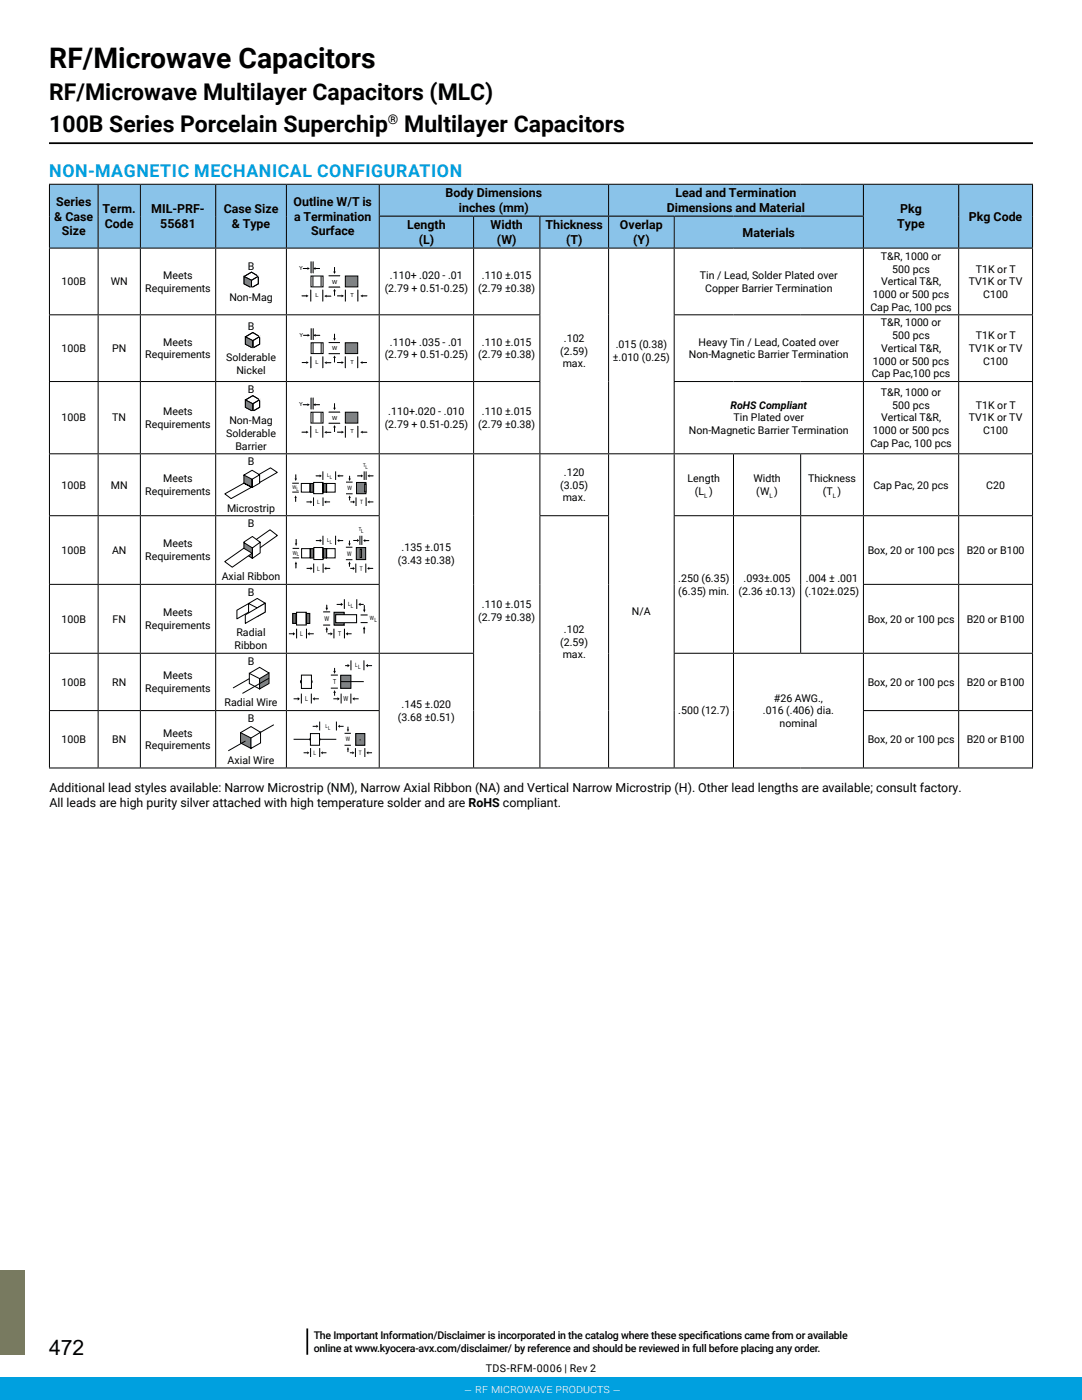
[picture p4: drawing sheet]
<svg xmlns="http://www.w3.org/2000/svg" width="216mm" height="279mm" viewBox="0 0 216 279" stroke-linecap="round" stroke-linejoin="round" font-family="sans-serif">
<path d="M9.8 28.6h196.3" fill="none" stroke="#000" stroke-width=".35"/>
<path d="M-.1 253.5h5v16.9h-5z" fill="#787a60"/>
<path d="M9.9 36.8h9.7v12.7h-9.7zM19.6 36.8h8.4v12.7h-8.4zM28 36.8h15v12.7h-15zM43 36.8h14.1v12.7h-14.1zM57.1 36.8h18.6v12.7h-18.6zM75.7 36.8h45.7v6.3h-45.7zM121.4 36.8h50.9v6.3h-50.9zM172.3 36.8h19v12.7h-19zM191.3 36.8h14.7v12.7h-14.7zM75.7 43.1h18.8v6.4h-18.8zM94.5 43.1h13.2v6.4h-13.2zM107.7 43.1h13.7v6.4h-13.7zM121.4 43.1h13.1v6.4h-13.1zM134.5 43.1h37.8v6.4h-37.8z" fill="#8ac3e9"/>
<g fill="none" stroke="#000" stroke-width=".2">
<path d="M9.8 36.8h196.3M9.9 36.9v12.5M19.6 36.9v12.5M28 36.9v12.5M43 36.9v12.5M57.1 36.9v12.5M75.7 36.9v6.2M121.4 36.9v6.2M172.3 36.9v6.2M191.3 36.9v12.5M206 36.9v12.5M9.8 49.5h196.3"/>
<path d="M9.9 49.6v13.1M19.6 49.6v13.1M28 49.6v13.1M43 49.6v13.1M57.1 49.6v13.1M75.6 43.1h96.8M75.7 43.2v6.2M75.7 49.6v13.1M94.5 43.2v6.2M94.5 49.6v13.1M107.7 43.2v6.2M107.7 49.6v13.1"/>
<path d="M121.4 43.2v6.2M121.4 49.6v40.9M134.5 43.2v6.2M134.5 49.6v13.1M172.3 43.2v6.2M172.3 49.6v13.1M191.3 49.6v13.1M206 49.6v13.1M9.8 62.8h98M9.8 76.1h98M9.9 62.9v13.2M9.9 76.2v14.3"/>
<path d="M19.6 62.9v13.2M19.6 76.2v14.3M28 62.9v13.2M28 76.2v14.3M43 62.9v13.2M43 76.2v14.3M57.1 62.9v13.2M57.1 76.2v14.3M75.7 62.9v13.2M75.7 76.2v14.3M94.5 62.9v13.2M94.5 76.2v14.3"/>
<path d="M107.7 62.9v13.2M107.7 76.2v14.3M134.4 62.8h71.7M134.4 76.1h71.7M134.5 62.9v13.2M134.5 76.2v14.3M172.3 62.9v13.2M172.3 76.2v14.3M191.3 62.9v13.2M191.3 76.2v14.3M206 62.9v13.2M206 76.2v14.3"/>
<path d="M9.8 90.6h196.3M9.9 90.7v12.1M19.6 90.7v12.1M28 90.7v12.1M43 90.7v12.1M57.1 90.7v12.1M75.7 90.7v12.1M94.5 90.7v39.6M107.7 90.7v12.1M121.4 90.7v12.1M134.5 90.7v12.1M146.4 90.7v12.1"/>
<path d="M159.8 90.7v12.1M172.3 90.7v12.1M191.3 90.7v12.1M206 90.7v12.1M9.8 102.9h66M9.8 116.6h66M9.9 103v13.5M9.9 116.7v13.6M19.6 103v13.5M19.6 116.7v13.6M28 103v13.5M28 116.7v13.6"/>
<path d="M43 103v13.5M43 116.7v13.6M57.1 103v13.5M57.1 116.7v13.6M75.7 103v13.5M75.7 116.7v13.6M107.6 102.9h13.9M107.7 103v50.2M121.4 103v50.2M134.4 102.9h71.7M134.5 103v27.3M146.4 103v27.3"/>
<path d="M159.8 103v27.3M172.2 116.6h33.9M172.3 103v13.5M172.3 116.7v13.6M191.3 103v13.5M191.3 116.7v13.6M206 103v13.5M206 116.7v13.6M9.8 130.4h84.8M9.9 130.5v11.2M19.6 130.5v11.2M28 130.5v11.2"/>
<path d="M43 130.5v11.2M57.1 130.5v11.2M75.7 130.5v11.2M94.5 130.5v22.7M134.4 130.4h71.7M134.5 130.5v22.7M146.4 130.5v22.7M172.3 130.5v11.2M191.3 130.5v11.2M206 130.5v11.2M9.8 141.8h66M9.8 153.3h196.3"/>
<path d="M9.9 141.9v11.3M19.6 141.9v11.3M28 141.9v11.3M43 141.9v11.3M57.1 141.9v11.3M75.7 141.9v11.3M172.2 141.8h33.9M172.3 141.9v11.3M191.3 141.9v11.3M206 141.9v11.3"/>
</g>
<path d="M48.7 55.2l1.5 .7v1.5l-1.5-.8z" fill="#808285"/>
<path d="M48.7 55.2l1.5 .7v1.5l-1.5-.8zM50.2 55.9l1.3-.8v1.5l-1.3 .8zM51.5 55.1l-1.3-.8-1.5 .9" fill="none" stroke="#000" stroke-width=".2"/>
<path d="M49.9 57.5h.5z" fill="#fff"/>
<path d="M49.9 57.5h.5" fill="none" stroke="#fff" stroke-width=".2"/>
<path d="M51.4 54.9l.2 .2z" fill="#fff"/>
<path d="M51.4 54.9l.3 .3" fill="none" stroke="#fff" stroke-width=".2"/>
<path d="M48.7 55.2l1.5 .7v1.5l-1.5-.8z" fill="#808285"/>
<path d="M48.7 55.2l1.5 .7v1.5l-1.5-.8zM50.2 55.9l1.3-.8v1.5l-1.3 .8zM51.5 55.1l-1.3-.8-1.5 .9" fill="none" stroke="#000" stroke-width=".2"/>
<path d="M49.9 57.5h.5z" fill="#fff"/>
<path d="M49.9 57.5h.5" fill="none" stroke="#fff" stroke-width=".2"/>
<path d="M51.4 54.9l.2 .2z" fill="#fff"/>
<path d="M51.4 54.9l.3 .3" fill="none" stroke="#fff" stroke-width=".2"/>
<g fill="none" stroke="#000" stroke-width=".2">
<path d="M60.2 59.1h1M62 57.8v2.4M62 55.1h2.5v2.2h-2.5zM64.4 57.8v2.4M65.1 59.1h1M65.6 55h2.2M66.7 53.3v1M66.8 58v1M67.3 59.1h.9M67.8 57.3h-2.2M68.9 57.8v2.4M71.4 57.8v2.4"/>
<path d="M72.3 59.1h1"/>
</g>
<path d="M60.2 59.1h1zM61.1 58.8l.5 .3-.5 .2zM65.1 59.1h1zM64.7 59.1l.5-.3v.6zM66.5 54.2h.5l-.3 .5zM66.7 53.3v1zM66.8 58v1zM66.8 57.7l.2 .4h-.5zM67.3 59.1h.9zM68.2 58.8l.4 .3-.4 .2zM72.3 59.1h1zM71.9 59.1l.5-.3v.5z" fill="#000"/>
<path d="M68.9 55.1h2.5v2.2h-2.5z" fill="#808285" stroke="#000" stroke-width=".2"/>
<path d="M60.5 53.6h.9M62.1 52.2v2.3M62.4 55.1v2.1M62.5 52.2v2.3M62.9 53.6h.9M64.1 55.1v2.1" fill="none" stroke="#000" stroke-width=".2"/>
<path d="M60.5 53.6h.9zM61.3 53.3l.5 .3-.5 .3zM62.9 53.6h.9zM62.5 53.6l.5-.3v.6z" fill="#000"/>
<path d="M49 67.2l1.4 .8v1.5l-1.4-.8z" fill="#808285"/>
<path d="M49 67.2l1.4 .8v1.5l-1.4-.8zM50.4 68l1.4-.8v1.5l-1.4 .8zM51.8 67.2l-1.4-.8-1.4 .8" fill="none" stroke="#000" stroke-width=".2"/>
<path d="M50.2 69.5h.5z" fill="#fff"/>
<path d="M50.2 69.5h.5" fill="none" stroke="#fff" stroke-width=".2"/>
<path d="M51.7 66.9l.2 .2z" fill="#fff"/>
<path d="M51.7 66.9l.3 .4" fill="none" stroke="#fff" stroke-width=".2"/>
<path d="M49 67.2l1.4 .8v1.5l-1.4-.8z" fill="#808285"/>
<path d="M49 67.2l1.4 .8v1.5l-1.4-.8zM50.4 68l1.4-.8v1.5l-1.4 .8zM51.8 67.2l-1.4-.8-1.4 .8" fill="none" stroke="#000" stroke-width=".2"/>
<path d="M50.2 69.5h.5z" fill="#fff"/>
<path d="M50.2 69.5h.5" fill="none" stroke="#fff" stroke-width=".2"/>
<path d="M51.7 66.9l.2 .2z" fill="#fff"/>
<path d="M51.7 66.9l.3 .4" fill="none" stroke="#fff" stroke-width=".2"/>
<g fill="none" stroke="#000" stroke-width=".2">
<path d="M60.2 72.4h1M62 71.1v2.3M62.1 68.4h2.4v2.2h-2.4zM64.4 71.1v2.3M65.1 72.4h1M65.6 68.4h2.2M66.7 66.6v1M66.8 71.4v.9M67.3 72.4h.9M67.8 70.6h-2.2M68.9 71.1v2.3M71.4 71.1v2.3"/>
<path d="M72.3 72.4h.9"/>
</g>
<path d="M60.2 72.4h1zM61.1 72.1l.5 .3-.5 .2zM65.1 72.4h1zM64.7 72.4l.5-.3v.6zM66.5 67.5h.5l-.3 .5zM66.7 66.6v1zM66.8 71.4v.9zM66.8 71l.2 .4h-.5zM67.3 72.4h.9zM68.1 72.1l.5 .3-.5 .2zM72.3 72.4h.9zM71.9 72.4l.4-.3v.5z" fill="#000"/>
<path d="M68.9 68.4h2.5v2.2h-2.5z" fill="#808285" stroke="#000" stroke-width=".2"/>
<path d="M60.5 66.9h1M62.1 65.5v2.3M62.5 68.4v2.1M62.5 65.5v2.3M62.9 66.9h1M64.1 68.4v2.1" fill="none" stroke="#000" stroke-width=".2"/>
<path d="M60.5 66.9h1zM61.4 66.6l.5 .3-.5 .3zM62.9 66.9h1zM62.5 66.9l.5-.3v.6z" fill="#000"/>
<path d="M49 79.8l1.4 .8v1.5l-1.4-.8z" fill="#808285"/>
<path d="M49 79.8l1.4 .8v1.5l-1.4-.8zM51.8 79.8l-1.4-.8-1.4 .8M50.4 80.6l1.4-.8v1.5l-1.4 .8z" fill="none" stroke="#000" stroke-width=".2"/>
<path d="M50.2 82.1h.5z" fill="#fff"/>
<path d="M50.2 82.1h.5" fill="none" stroke="#fff" stroke-width=".2"/>
<path d="M51.7 79.5l.2 .2z" fill="#fff"/>
<path d="M51.7 79.5l.3 .4" fill="none" stroke="#fff" stroke-width=".2"/>
<path d="M49 79.8l1.4 .8v1.5l-1.4-.8z" fill="#808285"/>
<path d="M49 79.8l1.4 .8v1.5l-1.4-.8zM51.8 79.8l-1.4-.8-1.4 .8M50.4 80.6l1.4-.8v1.5l-1.4 .8z" fill="none" stroke="#000" stroke-width=".2"/>
<path d="M50.2 82.1h.5z" fill="#fff"/>
<path d="M50.2 82.1h.5" fill="none" stroke="#fff" stroke-width=".2"/>
<path d="M51.7 79.5l.2 .2z" fill="#fff"/>
<path d="M51.7 79.5l.3 .4" fill="none" stroke="#fff" stroke-width=".2"/>
<g fill="none" stroke="#000" stroke-width=".2">
<path d="M60.2 86.2h1M62 85v2.3M62 82.3h2.5v2.1h-2.5zM64.4 85v2.3M65.1 86.3h1M65.6 82.2h2.2M65.6 84.5h2.2M66.7 80.5v1M66.8 85.2v1M67.3 86.2h.9M68.9 85v2.3M71.4 85v2.3"/>
<path d="M72.3 86.2h1"/>
</g>
<path d="M60.2 86.2h1zM61.1 86l.5 .2-.5 .3zM65.1 86.3h1zM64.7 86.3l.5-.3v.5zM66.5 81.4h.5l-.3 .5zM66.7 80.5v1zM66.8 85.2v1zM66.8 84.8l.2 .5h-.5zM67.3 86.2h.9zM68.2 86l.4 .2-.4 .3zM72.3 86.2h1zM71.9 86.2l.5-.2v.5z" fill="#000"/>
<path d="M68.9 82.3h2.5v2.1h-2.5z" fill="#808285" stroke="#000" stroke-width=".2"/>
<path d="M62.1 79.4v2.3M62.5 79.4v2.3M60.5 80.8h.9M62.4 82.3v2.1M62.9 80.8h.9M64.1 82.3v2.1" fill="none" stroke="#000" stroke-width=".2"/>
<path d="M60.5 80.8h.9zM61.3 80.5l.5 .3-.5 .2zM62.9 80.8h.9zM62.5 80.8l.5-.3v.5z" fill="#000"/>
<path d="M48.7 94.8l1.6 .8v1.7l-1.6-.9z" fill="#808285"/>
<path d="M44.9 98.6l3.8-2.2 1.5 .8-4.1 2.3zM48.7 94.8l1.6 .8v1.7l-1.6-.9zM50.3 95.6l1.5-.8v1.6l-1.5 .9zM51.7 94.7l2.3-1.3 1.3 .9-3.5 2M51.8 94.8l-1.5-.9-1.6 .9" fill="none" stroke="#000" stroke-width=".2"/>
<path d="M71.1 96.3h2v2.3h-2z" fill="#808285"/>
<path d="M71.1 96.3h1.9v2.2h-1.9z" fill="none" stroke="#000" stroke-width=".2"/>
<path d="M72.7 96.6h.3v1.7h-.3z" fill="#fff"/>
<g fill="none" stroke="#000" stroke-width=".2">
<path d="M58.3 96.4h1.3M58.3 98.2h1.3M59 99.3v.8M59 94.7v.9M62.6 99.3v1.7M63 95h.9M64.4 94.1v1.7M64.5 99.3v1.7M67 94.1v1.7M67.6 95h.9M69 96.2h1.4M69 98.5h1.4"/>
<path d="M69.8 95v.6M69.8 99.3v.6M71 99.3v1.7M71.3 95h.8M72.7 94.1v1.7M72.8 96.6h.2v1.6h-.2zM73.1 94.1v1.7M73.1 99.3v1.7M73.7 95h.8M61.1 100.2h.9M65 100.2h.9M69.9 100.2h.6"/>
<path d="M73.7 100.2h.8"/>
</g>
<g fill="#000">
<path d="M59 98.9l.2 .5h-.5zM58.8 95.5h.5l-.3 .5zM59 94.7v.9zM61.9 99.9l.4 .3-.4 .3zM63 95h.9zM63.8 94.7l.4 .3-.4 .3zM67.3 95l.4-.3v.6zM67.6 95h.9zM69.5 95.5h.5l-.2 .5zM69.8 98.9l.2 .5h-.5zM69.8 99.3v.6zM69.8 95v.6z"/>
<path d="M70.4 99.9l.5 .3-.5 .3zM71.3 95h.8zM72 94.7l.5 .3-.5 .3zM73.3 95l.4-.3v.6zM73.7 95h.8zM59 99.3v.8zM64.7 100.2l.4-.3v.6zM73.3 100.2l.4-.3v.6z"/>
</g>
<path d="M61.9 96.5h.7v1.8h-.7z" fill="#6d6e71"/>
<path d="M61.9 96.5h.6v1.7h-.6z" fill="none" stroke="#000" stroke-width=".2"/>
<path d="M64.5 96.5h.6v1.8h-.6z" fill="#6d6e71"/>
<path d="M60.1 96.5h1.7v1.7h-1.7zM62.6 96.3h1.9v2.2h-1.9zM64.4 96.5h.7v1.7h-.7zM65.2 96.5h1.7v1.7h-1.7z" fill="none" stroke="#000" stroke-width=".2"/>
<path d="M48.7 108.3l1.7 1.1v2l-1.7-1.1z" fill="#808285"/>
<path d="M48.7 108.2l1.7-1.1 1.5 1.1M48.7 108.3l1.7 1.1v2l-1.7-1.1zM50.4 109.4l1.5-1.2v2.1l-1.5 1.1z" fill="none" stroke="#000" stroke-width=".2"/>
<path d="M44.8 112.1l3.8-2.7 1.7 1-4 2.8z" fill="#fff"/>
<path d="M44.8 112.1l3.8-2.7 1.7 1-4 2.8zM51.2 107.6l2.7-1.9 1.4 1.2-3.3 2.4" fill="none" stroke="#000" stroke-width=".2"/>
<path d="M71.1 109.3h1.9v2.4h-1.9z" fill="#808285"/>
<path d="M71.1 109.3h1.9v2.4h-1.9z" fill="none" stroke="#000" stroke-width=".2"/>
<path d="M71.9 109.6h.3v1.8h-.3z" fill="#fff"/>
<g fill="none" stroke="#000" stroke-width=".2">
<path d="M58.4 109.4h1.3M58.4 111.3h1.3M59.1 112.5v.9M59.1 107.6v.9M61.2 113.4h.8M62.6 112.5v1.8M63 107.9h.9M64.4 106.9v1.8M64.5 112.5v1.8M65 113.4h.9M67 106.9v1.8M67.6 107.9h.9"/>
<path d="M69 109.2h1.3M69 111.7h1.3M69.7 107.9v.6M69.7 112.5v.6M69.9 113.4h.6M70.5 107.9h.8M71 112.5v1.8M71.8 106.9v1.8M71.9 109.6h.2v1.8h-.2zM72.2 106.9v1.8M72.8 107.9h.8M73 112.5v1.8"/>
<path d="M73.6 113.4h.8"/>
</g>
<g fill="#000">
<path d="M59 112l.3 .6h-.5zM58.8 108.4h.5l-.2 .6zM59 112.5v.9zM59.1 107.6v.9zM61.2 113.4h.8zM62 113.1l.4 .3-.4 .4zM63 107.9h.9zM63.8 107.6l.4 .3-.4 .3zM64.7 113.4l.4-.3v.7zM65 113.4h.9zM67.3 107.9l.4-.3v.6zM67.6 107.9h.9z"/>
<path d="M69.5 108.4h.5l-.3 .6zM69.7 112l.3 .6h-.5zM69.7 112.5v.6zM69.7 107.9v.6zM69.9 113.4h.6zM70.4 113.1l.4 .3-.4 .4zM70.5 107.9h.8zM71.3 107.5l.4 .4-.4 .3zM72.5 107.9l.4-.3v.6zM72.8 107.9h.8zM73.3 113.4l.4-.3v.7zM73.6 113.4h.8z"/>
</g>
<path d="M61.9 109.5h.7v1.9h-.7z" fill="#6d6e71"/>
<path d="M61.9 109.5h.7v1.9h-.7z" fill="none" stroke="#000" stroke-width=".2"/>
<path d="M64.5 109.5h.6v1.9h-.6z" fill="#6d6e71"/>
<path d="M60.2 109.5h1.7v1.8h-1.7zM62.6 109.3h1.9v2.4h-1.9zM64.5 109.5h.6v1.9h-.6zM65.2 109.5h1.7v1.8h-1.7z" fill="none" stroke="#000" stroke-width=".2"/>
<path d="M49.6 120.4l1.7 .9v1.8l-1.7-.9z" fill="#fff"/>
<path d="M49.6 120.4l1.7 .9v1.8l-1.7-.9zM49.7 120.4l-2.4 1.4v1.7l2.3-1.3M51.3 121.3l1.6-.9v1.8l-1.6 .9zM52.9 120.4l-1.6-1-1.7 1" fill="none" stroke="#000" stroke-width=".2"/>
<path d="M48.9 122.7l4-2.3v1.8l-4 2.2z" fill="#fff"/>
<path d="M48.9 122.7l4-2.3v1.8l-4 2.2z" fill="none" stroke="#000" stroke-width=".2"/>
<path d="M58.4 122.4h.7v2h-.7z" fill="#6d6e71"/>
<path d="M58.4 122.4h.7v2h-.7z" fill="none" stroke="#000" stroke-width=".21"/>
<path d="M61.1 122.4h.7v2h-.7z" fill="#6d6e71"/>
<path d="M59.2 122.2h1.9v2.5h-1.9zM61.1 122.4h.7v2h-.7z" fill="none" stroke="#000" stroke-width=".21"/>
<path d="M66.6 122.2h2.1v2.6h-2.1z" fill="#808285"/>
<path d="M66.7 122.2h2v2.5h-2z" fill="none" stroke="#000" stroke-width=".21"/>
<path d="M67 122.7h4.1v1.6h-4.1z" fill="#fff"/>
<path d="M68.7 119.6v1.9M71.2 119.6v1.9M59.2 125.5v1.9M61.2 125.5v1.9M64.5 122.1h1.4M64.5 124.7h1.4M66.6 125.5v1.9M67 122.7h4.2v1.6h-4.2zM68.7 125.5v1.9M72 124.3h1.4M72 122.7h1.4" fill="none" stroke="#000" stroke-width=".21"/>
<path d="M57.6 126.5h.9M61.7 126.5h.9M65.2 120.7v.7M65.2 125.6v.6M65.4 126.5h.6M67.2 120.6h.9M69.3 126.5h.9M71.9 120.6h.7M72.7 125.5v.9M72.7 120.8v1" fill="none" stroke="#000" stroke-width=".2"/>
<g fill="#000">
<path d="M58.5 126.2l.4 .3-.4 .3zM61.4 126.5l.4-.3v.6zM65 121.3h.5l-.3 .6zM65.2 125.1l.3 .6h-.5zM65.2 125.6v.6zM65.2 120.7v.7zM66 126.2l.4 .3-.4 .3zM67.2 120.6h.9zM68 120.3l.4 .3-.4 .3zM69 126.5l.4-.3v.6zM71.5 120.6l.4-.3v.6zM71.9 120.6h.7z"/>
<path d="M72.7 125l.2 .6h-.5zM72.4 121.7h.5l-.2 .5zM72.7 125.5v.9zM72.7 120.8v1z"/>
</g>
<path d="M49.7 134.4l2.1 1v2.1l-2.1-1.1z" fill="#fff"/>
<path d="M49.7 134.4l2.1 1v2.1l-2.1-1.1z" fill="none" stroke="#000" stroke-width=".2"/>
<path d="M51.8 135.4l1.9-1.1v2.1l-1.9 1.1z" fill="#808285"/>
<path d="M49.7 135.5l-3.2 1.8M51.8 135.4l1.9-1.1v2.1l-1.9 1.1zM53.7 135.4l-5.3 3M53.7 134.3l-1.9-1.1-2 1.2" fill="none" stroke="#000" stroke-width=".2"/>
<path d="M68 134.7h2v2.7h-2z" fill="#808285"/>
<path d="M68 134.8h2v2.6h-2z" fill="none" stroke="#000" stroke-width=".2"/>
<g fill="#000">
<circle cx="60.2" cy="136.1" r=".32"/>
<circle cx="62.1" cy="136.1" r=".32"/>
</g>
<path d="M60.1 134.7h2v2.7h-2z" fill="#fff"/>
<g fill="none" stroke="#000" stroke-width=".2">
<path d="M58.6 139.5h.9M60.1 138.4v2M60.1 134.7h2v2.7h-2zM62.1 138.4v2M62.7 139.5h.9M66 134.7h1.4M66 137.3h1.4M66.5 139.5h.9M66.8 133.3v.7M66.8 138.2v.6M68 136h4.6M68.1 138.4v2"/>
<path d="M68.9 132.8h.5M70 138.4v2M70 131.8v2M70.7 139.5h.9M72.6 131.8v2M73.3 132.8h.9"/>
</g>
<path d="M59.4 139.1l.4 .4-.4 .3zM62.4 139.5l.4-.4v.7zM66.5 133.9h.5l-.2 .6zM66.8 137.7l.2 .6h-.5zM67.3 139.1l.5 .4-.5 .3zM69.3 132.5l.5 .3-.5 .4zM70.3 139.5l.4-.4v.7zM73 132.8l.4-.3v.7z" fill="#000"/>
<path d="M48 146.2l2.1 1.1v2.1l-2.1-1.1z" fill="#808285"/>
<path d="M48 146.2l2.1 1.1v2.1l-2.1-1.1z" fill="none" stroke="#000" stroke-width=".2"/>
<path d="M50.1 147.3l1.9-1.2v2.2l-1.9 1.1z" fill="#fff"/>
<path d="M50.1 147.3l1.9-1.2v2.2l-1.9 1.1zM52 146.1l-1.9-1.1-2.1 1.2" fill="none" stroke="#000" stroke-width=".2"/>
<path d="M50.4 149.8h.7z" fill="#fff"/>
<path d="M50.4 149.8h.7" fill="none" stroke="#fff" stroke-width=".2"/>
<path d="M49 147.9l-3.5 1.9M54.6 144.6l-2.6 1.6" fill="none" stroke="#000" stroke-width=".2"/>
<path d="M71 146.4h1.8v2.4h-1.8z" fill="#808285"/>
<path d="M71 146.4h1.8v2.3h-1.8z" fill="none" stroke="#000" stroke-width=".2"/>
<g fill="#000">
<circle cx="62" cy="147.6" r=".29"/>
<circle cx="63.7" cy="147.6" r=".29"/>
</g>
<path d="M61.9 146.4h1.9v2.4h-1.9z" fill="#fff"/>
<g fill="none" stroke="#000" stroke-width=".2">
<path d="M58.6 147.5h3.3M60.6 150.2h.8M61.9 146.4h1.9v2.3h-1.9zM62 149.3v1.8M62.4 145h.8M63.7 147.5h3.4M63.8 144v1.8M63.8 149.3v1.8M64.3 150.2h.8M67.1 144v1.8M67.7 145h.9M68.7 146.3h1.3"/>
<path d="M68.7 148.7h1.3M69.4 145v.7M69.4 149.5v.6M69.8 150.2h.6M70.9 149.3v1.8M72.8 149.3v1.8M73.4 150.2h.8"/>
</g>
<path d="M61.3 149.9l.4 .3-.4 .3zM63.1 144.6l.4 .3-.4 .3zM64 150.2l.4-.3v.6zM67.4 144.9l.4-.3v.6zM69.2 145.6h.5l-.3 .5zM69.4 149.1l.3 .5h-.5zM70.3 149.9l.4 .3-.4 .3zM73.1 150.2l.4-.3v.6z" fill="#000"/>
<path d="M0 274.9h215.9v4.5h-215.9z" fill="#00a0df"/>
<path d="M61.3 265.1v5.3" fill="none" stroke="#000" stroke-width=".35"/>
<text font-size="5.6" x="9.8" y="13.7">RF/Microwave Capacitors</text>
<g font-size="4.6">
<text x="9.8" y="20">RF/Microwave Multilayer Capacitors (MLC)</text>
<text x="9.8" y="26.4">100B Series Porcelain Superchip</text>
<text x="80.7" y="26.4">Multilayer Capacitors</text>
</g>
<text font-size="4.2" x="9.8" y="270.4">472</text>
<text font-size="3.5" fill="#00a0df" x="9.8" y="35.3">NON-MAGNETIC MECHANICAL CONFIGURATION</text>
<text font-size="2.7" x="77.4" y="24.8">®</text>
<g font-size="2.5">
<text x="11.2" y="41.1">Series</text>
<text x="58.6" y="41.1">Outline W/T is</text>
<text x="88.9" y="39.4">Body Dimensions</text>
<text x="134.8" y="39.4">Lead and Termination</text>
<text x="10.8" y="44">&amp; Case</text>
<text x="12.3" y="47">Size</text>
<text x="20.5" y="42.5">Term.</text>
<text x="20.9" y="45.5">Code</text>
<text x="30.2" y="42.5">MIL-PRF-</text>
<text x="32" y="45.5">55681</text>
<text x="44.6" y="42.5">Case Size</text>
<text x="46.3" y="45.5">&amp; Type</text>
<text x="58.7" y="44">a Termination</text>
<text x="62.1" y="47">Surface</text>
<text x="81.2" y="45.7">Length</text>
<text x="91.6" y="42.3">inches (mm)</text>
<text x="97.9" y="45.7">Width</text>
<text x="108.9" y="45.7">Thickness</text>
<text x="123.7" y="45.7">Overlap</text>
<text x="133.1" y="42.3">Dimensions and Material</text>
<text x="148.2" y="47.2">Materials</text>
<text x="179" y="45.5">Type</text>
<text x="179.6" y="42.5">Pkg</text>
<text x="193.3" y="44">Pkg Code</text>
<text x="83.5" y="48.7">(L)</text>
<text x="99.1" y="48.7">(W)</text>
<text x="113" y="48.7">(T)</text>
<text x="126.3" y="48.7">(Y)</text>
<text x="9.9" y="158.1">Additional lead styles available: Narrow Microstrip (NM), Narrow Axial Ribbon (NA) and Vertical Narrow Microstrip (H). Other lead lengths are available; consult factory.</text>
<text x="9.9" y="161.1">All leads are high purity silver attached with high temperature solder and are RoHS compliant.</text>
</g>
<text font-size="2.5" fill="#fff" x="92.6" y="278.4">– rf microwave products –</text>
<g font-size="2.1">
<text x="49.4" y="53.8">B</text>
<text x="175.8" y="51.8">T&amp;R, 1000 or</text>
<text x="12.3" y="56.9">100B</text>
<text x="22.1" y="56.9">WN</text>
<text x="29" y="58.2">Requirements</text>
<text x="32.6" y="55.7">Meets</text>
<text x="76.8" y="58.2">(2.79 + 0.51-0.25)</text>
<text x="77.8" y="55.7">.110+ .020 - .01</text>
<text x="95.4" y="58.2">(2.79 ±0.38)</text>
<text x="96.2" y="55.7">.110 ±.015</text>
<text x="139.6" y="55.7">Tin / Lead, Solder Plated over</text>
<text x="140.7" y="58.2">Copper Barrier Termination</text>
<text x="174.2" y="59.5">1000 or 500 pcs</text>
<text x="175.8" y="56.9">Vertical T&amp;R,</text>
<text x="178.1" y="54.4">500 pcs</text>
<text x="193.3" y="56.9">TV1K or TV</text>
<text x="194.7" y="54.4">T1K or T</text>
<text x="196.2" y="59.5">C100</text>
<text x="45.8" y="60">Non-Mag</text>
<text x="49.4" y="65.9">B</text>
<text x="173.7" y="62">Cap Pac, 100 pcs</text>
<text x="175.8" y="65.2">T&amp;R, 1000 or</text>
<text x="12.3" y="70.2">100B</text>
<text x="22.4" y="70.2">PN</text>
<text x="29" y="71.5">Requirements</text>
<text x="32.6" y="69">Meets</text>
<text x="76.8" y="71.5">(2.79 + 0.51-0.25)</text>
<text x="77.8" y="69">.110+ .035 - .01</text>
<text x="95.4" y="71.5">(2.79 ±0.38)</text>
<text x="96.2" y="69">.110 ±.015</text>
<text x="111.8" y="70.8">(2.59)</text>
<text x="112.5" y="68.3">.102</text>
<text x="122.9" y="69.5">.015 (0.38)</text>
<text x="137.5" y="71.5">Non-Magnetic Barrier Termination</text>
<text x="139.4" y="69">Heavy Tin / Lead, Coated over</text>
<text x="175.8" y="70.2">Vertical T&amp;R,</text>
<text x="178.1" y="67.7">500 pcs</text>
<text x="193.3" y="70.2">TV1K or TV</text>
<text x="194.7" y="67.7">T1K or T</text>
<text x="45.1" y="72.1">Solderable</text>
<text x="47.2" y="74.6">Nickel</text>
<text x="112.3" y="73.3">max.</text>
<text x="122.3" y="72.1">±.010 (0.25)</text>
<text x="173.9" y="75.3">Cap Pac,100 pcs</text>
<text x="174.2" y="72.8">1000 or 500 pcs</text>
<text x="196.2" y="72.8">C100</text>
<text x="32.6" y="82.8">Meets</text>
<text x="49.4" y="78.5">B</text>
<text x="77.5" y="82.8">.110+.020 - .010</text>
<text x="96.2" y="82.8">.110 ±.015</text>
<text x="145.8" y="81.6">RoHS Compliant</text>
<text x="175.8" y="79">T&amp;R, 1000 or</text>
<text x="178.1" y="81.6">500 pcs</text>
<text x="194.7" y="81.6">T1K or T</text>
<text x="12.3" y="84.1">100B</text>
<text x="22.4" y="84.1">TN</text>
<text x="29" y="85.4">Requirements</text>
<text x="45.1" y="87.2">Solderable</text>
<text x="45.8" y="84.7">Non-Mag</text>
<text x="47" y="89.7">Barrier</text>
<text x="76.8" y="85.4">(2.79 + 0.51-0.25)</text>
<text x="95.4" y="85.4">(2.79 ±0.38)</text>
<text x="137.5" y="86.6">Non-Magnetic Barrier Termination</text>
<text x="146.4" y="84.1">Tin Plated over</text>
<text x="173.7" y="89.2">Cap Pac, 100 pcs</text>
<text x="174.2" y="86.6">1000 or 500 pcs</text>
<text x="175.8" y="84.1">Vertical T&amp;R,</text>
<text x="193.3" y="84.1">TV1K or TV</text>
<text x="196.2" y="86.6">C100</text>
<text x="49.4" y="92.9">B</text>
<text x="112.5" y="95">.120</text>
<text x="12.3" y="97.5">100B</text>
<text x="22.1" y="97.5">MN</text>
<text x="29" y="98.8">Requirements</text>
<text x="32.6" y="96.2">Meets</text>
<text x="111.8" y="97.5">(3.05)</text>
<text x="112.3" y="100">max.</text>
<text x="137.2" y="96.2">Length</text>
<text x="138.7" y="98.8">(L )</text>
<text x="150.3" y="96.2">Width</text>
<text x="150.9" y="98.8">(W )</text>
<text x="161.2" y="96.2">Thickness</text>
<text x="164.2" y="98.8">(T )</text>
<text x="174.3" y="97.5">Cap Pac, 20 pcs</text>
<text x="196.8" y="97.5">C20</text>
<text x="45.3" y="102.1">Microstrip</text>
<text x="49.4" y="105.3">B</text>
<text x="12.3" y="110.5">100B</text>
<text x="22.3" y="110.5">AN</text>
<text x="29" y="111.8">Requirements</text>
<text x="32.6" y="109.3">Meets</text>
<text x="79.4" y="112.5">(3.43 ±0.38)</text>
<text x="80.1" y="110">.135 ±.015</text>
<text x="173.1" y="110.5">Box, 20 or 100 pcs</text>
<text x="192.9" y="110.5">B20 or B100</text>
<text x="44.2" y="115.8">Axial Ribbon</text>
<text x="49.4" y="119">B</text>
<text x="135.4" y="116.1">.250 (6.35)</text>
<text x="135.4" y="118.7">(6.35) min.</text>
<text x="147.4" y="118.7">(2.36 ±0.13)</text>
<text x="148.4" y="116.1">.093±.005</text>
<text x="160.6" y="118.7">(.102±.025)</text>
<text x="160.8" y="116.1">.004 ± .001</text>
<text x="12.3" y="124.3">100B</text>
<text x="22.5" y="124.3">FN</text>
<text x="29" y="125.5">Requirements</text>
<text x="32.6" y="123">Meets</text>
<text x="95.4" y="123.9">(2.79 ±0.38)</text>
<text x="96.2" y="121.4">.110 ±.015</text>
<text x="126.1" y="122.7">N/A</text>
<text x="173.1" y="124.3">Box, 20 or 100 pcs</text>
<text x="192.9" y="124.3">B20 or B100</text>
<text x="46.8" y="129.5">Ribbon</text>
<text x="47.2" y="127">Radial</text>
<text x="111.8" y="128.8">(2.59)</text>
<text x="112.3" y="131.4">max.</text>
<text x="112.5" y="126.3">.102</text>
<text x="12.3" y="136.8">100B</text>
<text x="22.4" y="136.8">RN</text>
<text x="32.6" y="135.6">Meets</text>
<text x="49.4" y="132.7">B</text>
<text x="173.1" y="136.8">Box, 20 or 100 pcs</text>
<text x="192.9" y="136.8">B20 or B100</text>
<text x="29" y="138.1">Requirements</text>
<text x="44.8" y="141">Radial Wire</text>
<text x="79.4" y="143.8">(3.68 ±0.51)</text>
<text x="80.1" y="141.3">.145 ±.020</text>
<text x="135.4" y="142.6">.500 (12.7)</text>
<text x="152.2" y="142.6">.016 (.406) dia.</text>
<text x="154.4" y="140">#26 AWG.,</text>
<text x="12.3" y="148.3">100B</text>
<text x="22.4" y="148.3">BN</text>
<text x="29" y="149.6">Requirements</text>
<text x="32.6" y="147">Meets</text>
<text x="49.4" y="144.1">B</text>
<text x="155.5" y="145.1">nominal</text>
<text x="173.1" y="148.3">Box, 20 or 100 pcs</text>
<text x="192.9" y="148.3">B20 or B100</text>
<text x="45.4" y="152.4">Axial Wire</text>
<text x="62.6" y="267.2">The Important Information/Disclaimer is incorporated in the catalog where these specif</text>
<text x="62.6" y="269.8">online at www.kyocera-avx.com/disclaimer/ by reference and should be reviewed in full before placing any order.</text>
<text x="140.2" y="267.2">ications came from or available</text>
<text x="97" y="273.8">TDS-RFM-0006 | Rev 2</text>
</g>
<g font-size="1.3">
<text x="64.7" y="123.9">W</text>
<text x="59.9" y="127">L</text>
<text x="67.5" y="127">T</text>
<text x="66.5" y="136.6">T</text>
<text x="60.9" y="140">L</text>
<text x="68.5" y="140">W</text>
</g>
<g font-size="1.2">
<text x="63.3" y="100.6">L</text>
<text x="69.3" y="97.8">W</text>
<text x="71.9" y="100.6">T</text>
<text x="140.5" y="99.5">L</text>
<text x="153.5" y="99.5">L</text>
<text x="166.2" y="99.5">L</text>
<text x="63.3" y="113.9">L</text>
<text x="69.3" y="110.9">W</text>
<text x="71.8" y="113.9">T</text>
<text x="69.5" y="120.9">L</text>
<text x="70" y="121.3">L</text>
<text x="73.8" y="123.8">W</text>
<text x="74.7" y="124.2">L</text>
<text x="70.9" y="133.1">L</text>
<text x="71.4" y="133.6">L</text>
<text x="69" y="148">W</text>
<text x="71.7" y="148">•</text>
<text x="62.6" y="150.6">L</text>
<text x="71.6" y="150.6">T</text>
</g>
<g font-size="1.1">
<text x="59.7" y="53.9">Y</text>
<text x="62.9" y="59.3">L</text>
<text x="66.3" y="56.6">W</text>
<text x="69.9" y="59.3">T</text>
<text x="59.7" y="67.2">Y</text>
<text x="66.3" y="69.9">W</text>
<text x="63" y="72.6">L</text>
<text x="69.9" y="72.6">T</text>
<text x="59.7" y="81.1">Y</text>
<text x="66.3" y="83.8">W</text>
<text x="62.9" y="86.5">L</text>
<text x="69.9" y="86.5">T</text>
<text x="71.6" y="106">T</text>
<text x="72.1" y="106.4">L</text>
<text x="58.5" y="110.7">W</text>
<text x="59.2" y="111">L</text>
<text x="65.3" y="108.2">L</text>
<text x="65.8" y="108.5">L</text>
<text x="65" y="145.2">L</text>
<text x="65.5" y="145.6">L</text>
</g>
<g font-size="1">
<text x="65.3" y="95.2">L</text>
<text x="65.8" y="95.6">L</text>
<text x="72.5" y="93.2">T</text>
<text x="72.9" y="93.6">L</text>
<text x="58.4" y="97.6">W</text>
<text x="59.2" y="97.9">L</text>
</g>
</svg>
